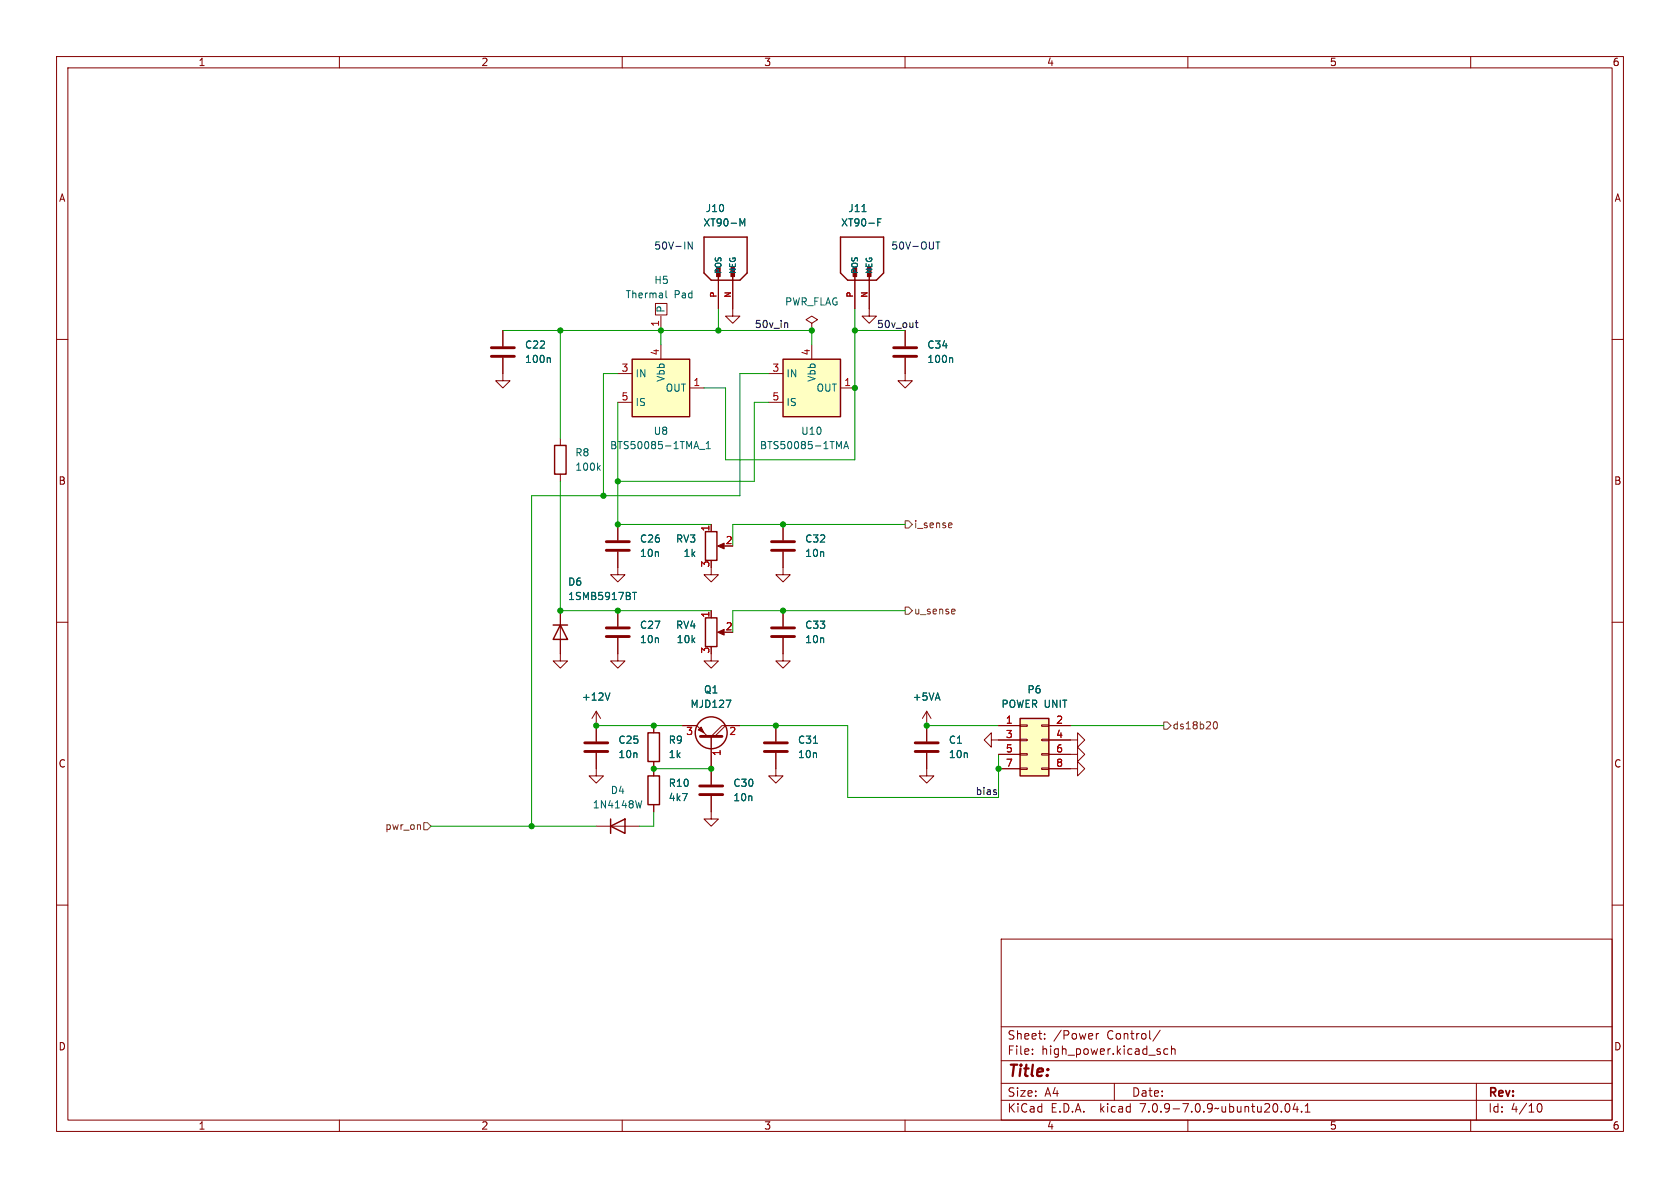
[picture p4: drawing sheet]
<svg xmlns="http://www.w3.org/2000/svg" width="297mm" height="210mm" viewBox="0 0 297 210" stroke-linecap="round" stroke-linejoin="round" font-family="sans-serif">
<g fill="none" stroke="#840000" stroke-width=".18">
<path d="M10 10h277v190h-277zM12 12h273v186h-273zM60 10v2M110 10v2M160 10v2M210 10v2M260 10v2M10 60h2M88.9 58.4v2.8M115.9 53.6h2v2.1h-2zM116.8 55.9v2.5M127 49.5v5.1"/>
<path d="M129.5 49.5v6.4h-1.2l1.2 1.3 1.3-1.3h-1.3M143.5 57.2l1-.7-1-.6-1 .6 1 .7v1.2M143.5 58.4h.1M151.1 49.5v5.1M153.7 49.5v6.4h-1.3l1.3 1.3 1.2-1.3h-1.2M160 58.4v2.8M285 60h2M88.9 63.2v4.1h-1.3l1.3 1.3 1.3-1.3h-1.3M99.1 77.5v1.2M109.2 66h2.6M109.2 71.1h2.6M116.8 61v2.5"/>
<path d="M121.9 68.6h2.6M135.9 66h2.5M135.9 71.1h2.5M143.5 61v2.5M148.6 68.6h2.5M160 63.2v4.1h-1.3l1.3 1.3 1.3-1.3h-1.3M99.1 83.8v1.3M109.2 97.5v4.1h-1.3l1.3 1.3 1.3-1.3h-1.3M109.2 92.7v2.8M125.7 92.7v1.3M127.3 96.5h1M138.4 97.5v4.1h-1.2l1.2 1.3 1.3-1.3h-1.3"/>
<path d="M138.4 92.7v2.8M10 110h2M99.1 108v8.8h-1.3l1.3 1.3 1.2-1.3h-1.2M109.2 112.8v4h-1.3l1.3 1.3 1.3-1.3h-1.3M109.2 108v2.7M125.7 115.6v1.2h-1.2l1.2 1.3 1.3-1.3h-1.3M125.7 100.3v1.3h-1.2l1.2 1.3 1.3-1.3h-1.3M125.7 108v1.2M127.3 111.8h1M138.4 112.8v4h-1.2l1.2 1.3 1.3-1.3h-1.3M138.4 108v2.7M285 110h2"/>
<path d="M105.4 133.1v4.1h-1.3l1.3 1.2 1.3-1.2h-1.3M105.4 125.7l-.8 1.3M105.4 125.7v5.4M105.4 125.7l.8 1.3M115.6 128.3v1.2M115.6 134.6v2.6M120.6 128.3h2.6l1.9 1.9M128.3 128.3h-.7l-1.9 1.9v8.5M128.3 128.3l-1.9 1.9M128.3 128.3h2.5M137.2 133.1v4.1h-1.3l1.3 1.2 1.2-1.2h-1.2M137.2 128.3v2.8"/>
<path d="M163.8 133.1v4.1h-1.2l1.2 1.2 1.3-1.2h-1.3M163.8 125.7l-.7 1.3M163.8 125.7v5.4M163.8 125.7l.8 1.3M175.3 130.8v-1.3l-1.3 1.3 1.3 1.3v-1.3h5M176.5 128.3h3.8M176.5 133.4h3.8M176.5 135.9h3.8M180.3 135.8h1.3v.2h-1.3zM180.3 133.2h1.3v.3h-1.3zM180.3 130.7h1.3v.2h-1.3zM180.3 128.1h1.3v.3h-1.3z"/>
<path d="M184.1 135.8h1.3v.2h-1.3zM184.1 133.2h1.3v.3h-1.3zM184.1 130.7h1.3v.2h-1.3zM184.1 128.1h1.3v.3h-1.3zM185.4 130.8h5.1v1.3l1.3-1.3-1.3-1.3v1.3M185.4 135.9h5.1v1.3l1.3-1.3-1.3-1.3v1.3M185.4 133.4h5.1v1.2l1.3-1.2-1.3-1.3v1.3M185.4 128.3h3.8M10 160h2M105.4 146.1h7.6M115.6 142.2v1.3M125.7 140.7v4.1h-1.2l1.2 1.3 1.3-1.3h-1.3"/>
<path d="M285 160h2M177 166h108v32h-108zM60 198v2M110 198v2M160 198v2M177 194.5h108M177 191.5h108M177 187.5h108M177 181.5h108M182.5 186.3v.1M182.5 185.5v.1M184.7 183.6v.1"/>
<path d="M184.7 182.8v.1M193.8 182.7v1M194.2 182.7l-.2 .1-.2 .2M197 191.5v3M205.1 182.1l-1.3 2M206.5 185.5l-.5-.1-.3 .3v.4l.2 .2h.6M207.1 185.5l.2-.1 .4 .1v.9M207.1 184.9v1.5M210 198v2M227.3 195.2l.2-.1a.81 .81 0 0 1 .6 .6 .81 .81 0 0 1-.3 .8l-.1 .1a.81 .81 0 0 1-.4-1.4zM229 195l-.4 1.1h.9M229.3 195.6v1"/>
<path d="M230.1 196.5v.1M230.7 196.6h.9M230.7 195.5l.5-.4v1.5M260 198v2M261 191.5v6.5M271.7 195.7l.2-.5 .2-.1a.8 .8 0 0 1 .5 .7 .8 .8 0 0 1-.5 .8l-.2-.1-.2-.5"/>
</g>
<g fill="none" stroke="#840000" stroke-width=".25">
<path d="M124.5 41.9h7.6v6.4l-1.3 1.2h-5.1l-1.2-1.2zM127 47.6v1.9M129.5 47.6v1.9M148.6 41.9h7.6v6.4l-1.3 1.2h-5l-1.3-1.2zM151.1 47.6v1.9M153.7 47.6v1.9M98 78.7h2.1v5.1h-2.1zM111.8 63.5h10.1v10.2h-10.1zM138.4 63.5h10.2v10.2h-10.2zM124.7 94h2v5.1h-2zM97.8 110.5h2.5M99.1 110.5l1.2 2.5h-2.5z"/>
<path d="M124.7 109.2h2v5.1h-2zM114.6 137.2h2v5h-2zM114.6 129.5h2v5.1h-2zM180.3 127h5.1v10.2h-5.1zM107.9 146.1l2.6-1.3v2.5zM107.9 144.8v2.5"/>
<circle cx="125.7" cy="129.5" r="2.82"/>
</g>
<g fill="#840000" stroke="#840000" stroke-width=".18">
<path d="M150.8 47.3h.6v1.6h-.6z"/>
<path d="M126.9 111.8l1.1-.5v1z"/>
<path d="M126.9 96.5l1.1-.5v1z"/>
<path d="M123.4 129l.6-.5 .5 1z"/>
<path d="M126.7 47.3h.6v1.6h-.6z"/>
</g>
<g fill="none" stroke="#006464" stroke-width=".18">
<path d="M130.8 38.7l.4 .9 .5-.9v1.2M152.4 37.4h.7M155.2 39.3h.4M155.8 38.7h-.6v1.2M117.7 51.4v1.1l.2 .1M97.1 63.2l.2 .2v.7M123.6 79.4h1M124.9 79.3h.7M124.9 78.4l.3-.4v1.3M148.3 79l.4-1v1.3M149.2 79.3l.4-1.3 .4 1.3M149.3 79h.6"/>
<path d="M168.2 63.2l.2 .2v.7M105.8 82.6l.3 .5M106.1 82.3l-.5 .5M111.8 104.7h.7M112.2 104.7v1.3M107.8 122.5l-.4 1.3M128.4 123.8h.8l-.5 1.2M143.8 131.4h.7M113.5 141.5l-.3 1.3"/>
</g>
<g fill="none" stroke="#840000" stroke-width=".51">
<path d="M86.9 63h4M86.9 61.5h4M158 63h4.1M158 61.5h4.1M107.2 97.3h4.1M107.2 95.8h4.1M136.4 97.3h4.1M136.4 95.8h4.1M107.2 112.5h4.1M107.2 111h4.1M136.4 112.5h4.1M136.4 111h4.1"/>
<path d="M103.4 132.8h4M103.4 131.3h4M123.7 138.9h4.1M123.8 130.2h3.8M135.1 132.8h4.1M135.1 131.3h4.1M161.8 132.8h4.1M161.8 131.3h4.1M123.7 140.5h4.1"/>
</g>
<g fill="#ffffc2" stroke="#ffffc2" stroke-width=".18">
<path d="M111.8 63.5h10.1v10.2h-10.1z"/>
<path d="M138.4 63.5h10.2v10.2h-10.2z"/>
<path d="M180.3 127h5.1v10.2h-5.1z"/>
</g>
<path d="M160 92.1h.7l.6 .6-.6 .6h-.7zM168.1 92.4l.2 .3-.6 .2M168.2 93.2l-.1 .1M160 107.3h.7l.6 .7-.6 .6h-.7zM168.7 107.7l.1 .3-.6 .1M168.8 108.5h-.1M205.7 127.6h.7l.6 .7-.6 .6h-.7zM214.5 128.1l.1-.4 .2-.1a.68 .68 0 0 1 .4 .6 .68 .68 0 0 1-.4 .6l-.2-.1-.1-.3M74.3 145.8v.8M74.9 145.4h.7l.6 .7-.6 .6h-.7z" fill="none" stroke="#725600" stroke-width=".18"/>
<path d="M138.9 57.1l.4 .1v.7M161.8 57.1h.5M162 56.6v1.1l.3 .2" fill="none" stroke="#0f0f0f" stroke-width=".18"/>
<path d="M122.4 42.8v1.2l-.7-1.2v1.2M165.4 42.8h.8M165.8 42.8v1.2" fill="none" stroke="#0000c2" stroke-width=".18"/>
<g fill="none" stroke="#009600" stroke-width=".18">
<path d="M88.9 58.4h54.6v2.6M99.1 58.4v19.1M116.8 58.4v2.6M127 54.6v3.8M151.1 58.4h8.9M151.1 54.6v26.7h-22.8v-12.7h-3.8M109.2 71.1v21.6h16.5M109.2 66h-2.5v21.6M135.9 66h-5.1v21.6h-36.8v58.5M135.9 71.1h-2.6v14h-24.1M99.1 85.1v22.9h26.6M160 92.7h-30.5v3.8"/>
<path d="M160 108h-30.5v3.8M105.4 128.3h15.2M115.6 135.9h10.1M130.8 128.3h19.1v12.7h26.6v-7.6M163.8 128.3h12.7M189.2 128.3h16.5M76.2 146.1h29.2M115.6 143.5v2.6h-2.6"/>
</g>
<g fill="#009600" stroke="#009600" stroke-width=".18">
<circle cx="137.2" cy="128.3" r=".46"/>
<circle cx="163.8" cy="128.3" r=".46"/>
<circle cx="176.5" cy="135.9" r=".46"/>
<circle cx="138.4" cy="108" r=".46"/>
<circle cx="115.6" cy="135.9" r=".46"/>
<circle cx="109.2" cy="108" r=".46"/>
<circle cx="99.1" cy="108" r=".46"/>
<circle cx="115.6" cy="128.3" r=".46"/>
<circle cx="125.7" cy="135.9" r=".46"/>
<circle cx="94" cy="146.1" r=".46"/>
<circle cx="109.2" cy="92.7" r=".46"/>
<circle cx="106.7" cy="87.6" r=".46"/>
<circle cx="105.4" cy="128.3" r=".46"/>
<circle cx="143.5" cy="58.4" r=".46"/>
<circle cx="138.4" cy="92.7" r=".46"/>
<circle cx="151.1" cy="58.4" r=".46"/>
<circle cx="151.1" cy="68.6" r=".46"/>
<circle cx="109.2" cy="85.1" r=".46"/>
<circle cx="127" cy="58.4" r=".46"/>
<circle cx="116.8" cy="58.4" r=".46"/>
<circle cx="99.1" cy="58.4" r=".46"/>
</g>
<text font-size="2.8" fill="#840000" x="178" y="190.9">Title:</text>
<g font-size="2.1" fill="#840000">
<text x="178" y="184">Sheet:</text>
<text x="186.2" y="184">/Power</text>
<text x="195.7" y="184">Control/</text>
<text x="178" y="186.7">File:</text>
<text x="184.1" y="186.7">high_power.kicad_sch</text>
<text x="178" y="196.9">KiCad</text>
<text x="178" y="194.1">Size:</text>
<text x="184.7" y="194.1">A4</text>
<text x="185.7" y="196.9">E.D.A.</text>
<text x="194.6" y="196.9">kicad</text>
<text x="200" y="194.1">Date:</text>
<text x="201.8" y="196.9">7.0.9-7.0.9~ubuntu20.04.1</text>
<text x="263" y="194.3">Rev:</text>
<text x="263" y="196.9">Id:</text>
<text x="267.1" y="196.9">4/10</text>
</g>
<g font-size="1.8" fill="#840000">
<text x="35" y="11.9">1</text>
<text x="85" y="11.9">2</text>
<text x="135" y="11.9">3</text>
<text x="185" y="11.9">4</text>
<text x="235" y="11.9">5</text>
<text x="285" y="11.9">6</text>
<text x="10.3" y="35.9">A</text>
<text x="285.3" y="35.9">A</text>
<text x="10.3" y="85.9">B</text>
<text x="285.3" y="85.9">B</text>
<text x="10.3" y="135.9">C</text>
<text x="285.3" y="135.9">C</text>
<text x="10.3" y="185.9">D</text>
<text x="285.3" y="185.9">D</text>
<text x="35" y="199.9">1</text>
<text x="85" y="199.9">2</text>
<text x="135" y="199.9">3</text>
<text x="185" y="199.9">4</text>
<text x="235" y="199.9">5</text>
<text x="285" y="199.9">6</text>
</g>
<g font-size="1.8" fill="#006464">
<text x="124.2" y="40.2">XT90-M</text>
<text x="124.7" y="37.7">J10</text>
<text x="148.6" y="40.2">XT90-F</text>
<text x="149.9" y="37.7">J11</text>
<text x="110.5" y="52.9">Thermal</text>
<text x="115.6" y="50.4">H5</text>
<text x="119.2" y="52.9">Pad</text>
<text x="117.7" y="55.4" transform="rotate(-90 117.7 55.4)">P</text>
<text x="138.7" y="54.2">PWR_FLAG</text>
<text x="92.7" y="64.4">100n</text>
<text x="92.7" y="61.8">C22</text>
<text x="163.8" y="64.4">100n</text>
<text x="163.8" y="61.8">C34</text>
<text x="112.3" y="66.9">IN</text>
<text x="112.3" y="72">IS</text>
<text x="117.6" y="69.4">OUT</text>
<text x="117.7" y="67.6" transform="rotate(-90 117.7 67.6)">Vbb</text>
<text x="138.9" y="66.9">IN</text>
<text x="138.9" y="72">IS</text>
<text x="144.3" y="69.4">OUT</text>
<text x="144.4" y="67.6" transform="rotate(-90 144.4 67.6)">Vbb</text>
<text x="115.5" y="77.1">U8</text>
<text x="141.5" y="77.1">U10</text>
<text x="101.6" y="80.9">R8</text>
<text x="101.6" y="83.4">100k</text>
<text x="107.8" y="79.6">BTS50085-1TMA_1</text>
<text x="134.2" y="79.6">BTS50085-1TMA</text>
<text x="113" y="96.1">C26</text>
<text x="113" y="98.7">10n</text>
<text x="119.4" y="96.1">RV3</text>
<text x="120.7" y="98.7">1k</text>
<text x="142.2" y="96.1">C32</text>
<text x="142.2" y="98.7">10n</text>
<text x="100.3" y="103.7">D6</text>
<text x="100.3" y="106.3">1SMB5917BT</text>
<text x="113" y="111.4">C27</text>
<text x="113" y="113.9">10n</text>
<text x="119.4" y="111.4">RV4</text>
<text x="119.5" y="113.9">10k</text>
<text x="142.2" y="111.4">C33</text>
<text x="142.2" y="113.9">10n</text>
<text x="102.8" y="124.1">+12V</text>
<text x="122" y="125.3">MJD127</text>
<text x="124.4" y="122.8">Q1</text>
<text x="161.2" y="124.1">+5VA</text>
<text x="176.9" y="125.3">POWER UNIT</text>
<text x="181.5" y="122.8">P6</text>
<text x="109.2" y="131.7">C25</text>
<text x="118.1" y="131.7">R9</text>
<text x="141" y="131.7">C31</text>
<text x="167.6" y="131.7">C1</text>
<text x="109.2" y="134.2">10n</text>
<text x="118.1" y="134.2">1k</text>
<text x="141" y="134.2">10n</text>
<text x="167.6" y="134.2">10n</text>
<text x="104.7" y="143.1">1N4148W</text>
<text x="107.9" y="140.6">D4</text>
<text x="118.1" y="141.8">4k7</text>
<text x="118.1" y="139.3">R10</text>
<text x="129.5" y="139.3">C30</text>
<text x="129.5" y="141.8">10n</text>
</g>
<g font-size="1.8" fill="#0000c2">
<text x="115.6" y="44.2">50V-IN</text>
<text x="157.5" y="44.2">50V-OUT</text>
</g>
<g font-size="1.8" fill="#a90000">
<text x="116.6" y="57.9" transform="rotate(-90 116.6 57.9)">1</text>
<text x="109.8" y="65.8">3</text>
<text x="116.6" y="62.9" transform="rotate(-90 116.6 62.9)">4</text>
<text x="136.5" y="65.8">3</text>
<text x="143.3" y="62.9" transform="rotate(-90 143.3 62.9)">4</text>
<text x="109.8" y="70.9">5</text>
<text x="122.5" y="68.3">1</text>
<text x="136.5" y="70.9">5</text>
<text x="149.2" y="68.3">1</text>
<text x="125.5" y="94.1" transform="rotate(-90 125.5 94.1)">1</text>
<text x="125.5" y="100.4" transform="rotate(-90 125.5 100.4)">3</text>
<text x="128.2" y="96.3">2</text>
<text x="125.5" y="109.3" transform="rotate(-90 125.5 109.3)">1</text>
<text x="128.2" y="111.5">2</text>
<text x="125.5" y="115.6" transform="rotate(-90 125.5 115.6)">3</text>
<text x="121.2" y="130.3">3</text>
<text x="128.8" y="130.3">2</text>
<text x="177.7" y="128">1</text>
<text x="177.7" y="130.6">3</text>
<text x="186.6" y="128">2</text>
<text x="186.6" y="130.6">4</text>
<text x="127.7" y="133.7" transform="rotate(-90 127.7 133.7)">1</text>
<text x="177.7" y="133.1">5</text>
<text x="177.7" y="135.6">7</text>
<text x="186.6" y="133.1">6</text>
<text x="186.6" y="135.6">8</text>
</g>
<g font-size="1.8" fill="#0f0f0f">
<text x="133.3" y="58.1">50v_in</text>
<text x="154.9" y="58.1">50v_out</text>
<text x="172.4" y="140.6">bias</text>
</g>
<g font-size="1.8" fill="#725600">
<text x="161.5" y="93.6">i_sense</text>
<text x="161.5" y="108.8">u_sense</text>
<text x="207.2" y="129.1">ds18b20</text>
<text x="68" y="146.9">pwr_on</text>
</g>
<g font-size="1.4" fill="#a90000">
<text x="126.7" y="52.7" transform="rotate(-90 126.7 52.7)">P</text>
<text x="129.3" y="52.7" transform="rotate(-90 129.3 52.7)">N</text>
<text x="150.9" y="52.7" transform="rotate(-90 150.9 52.7)">P</text>
<text x="153.4" y="52.7" transform="rotate(-90 153.4 52.7)">N</text>
</g>
<g font-size="1.4" fill="#006464">
<text x="127.7" y="48.5" transform="rotate(-90 127.7 48.5)">POS</text>
<text x="130.3" y="48.5" transform="rotate(-90 130.3 48.5)">NEG</text>
<text x="151.9" y="48.5" transform="rotate(-90 151.9 48.5)">POS</text>
<text x="154.4" y="48.5" transform="rotate(-90 154.4 48.5)">NEG</text>
</g>
</svg>
